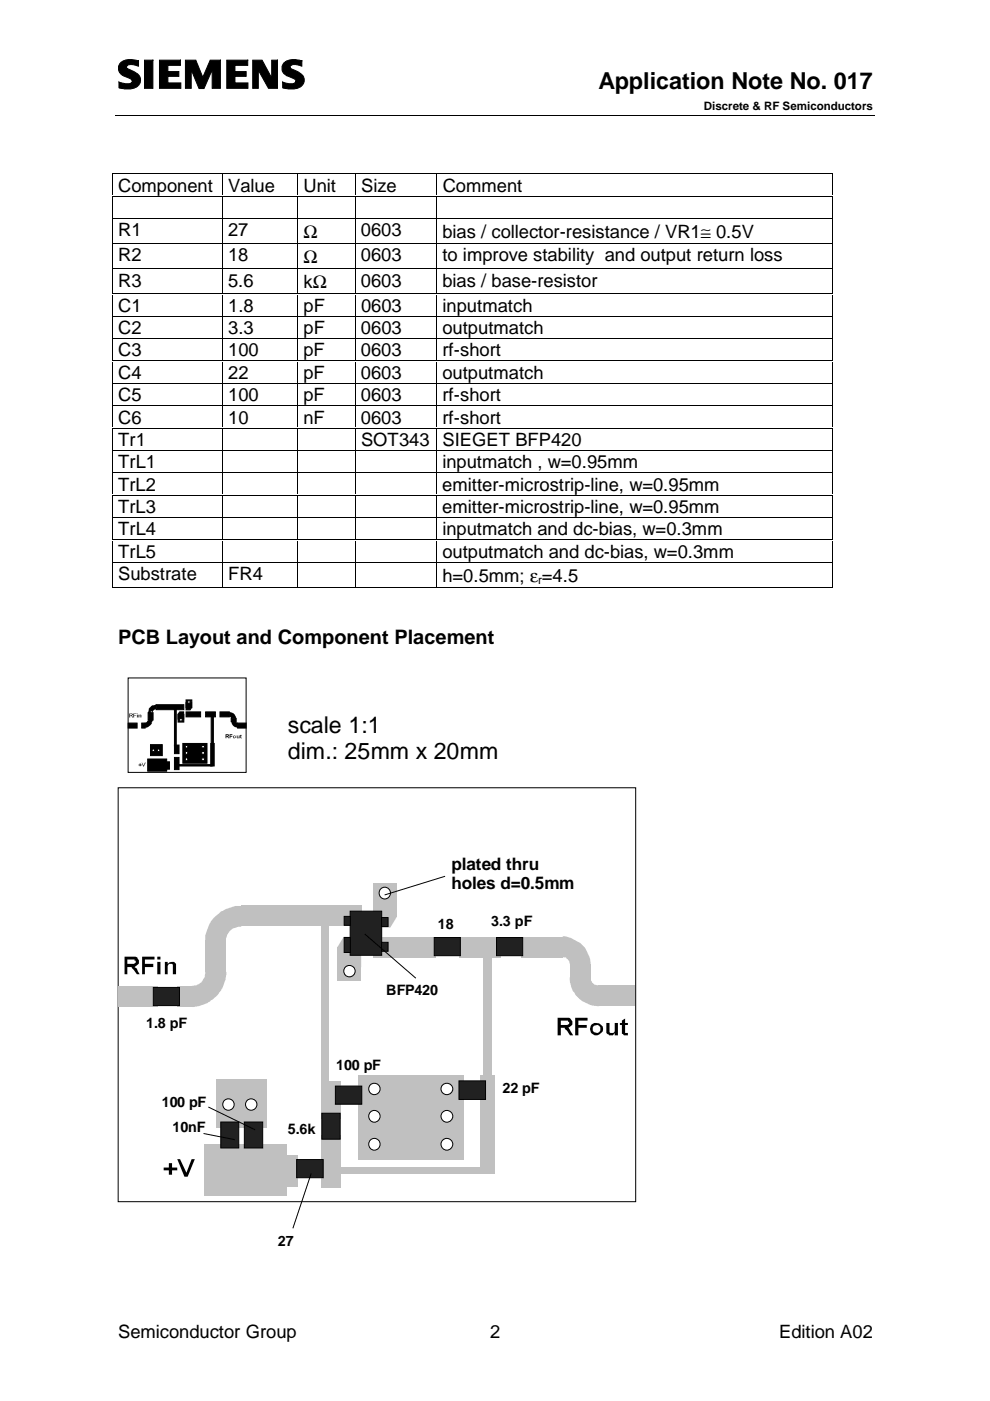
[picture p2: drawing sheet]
<svg xmlns="http://www.w3.org/2000/svg" width="210mm" height="297mm" viewBox="0 0 210 297" stroke-linecap="round" stroke-linejoin="round" font-family="sans-serif">
<path d="M25.6 13.3l.6-.4 1-.3 2.2 .3v1.1l-1-.3h-1l-.6 .3v.4l2.4 1.3 .5 .8 .1 .7a2.09 2.09 0 0 1-2.1 1.7h-1.3l-1.2-.3v-1.2l1.3 .4 1.1-.1a.52 .52 0 0 0 .5-.5 .52 .52 0 0 0-.4-.5l-1.8-.7-.7-.9a1.45 1.45 0 0 1 .3-1.7zM30.6 12.8h1.8v5.9h-1.8zM33.8 12.8h4.5v1.1h-2.7v1.3h2.3v1h-2.3v1.4h2.7v1.1h-4.5zM39.3 12.8h2.2l1.5 3.6 1.6-3.6h2.1v5.9h-1.7v-3.9l-1.7 4h-1.1l-1.7-4v3.9h-1.2zM48.1 12.8h4.4v1.1h-2.7v1.3h2.4v1h-2.4v1.4h2.8v1.1h-4.5zM53.6 12.8h2l2 3.7v-3.7h1.2v5.9h-1.9l-2.1-3.8v3.8h-1.2zM60.2 13.3l.6-.4 1.1-.3 2.1 .3v1.1l-.9-.3h-1l-.6 .3v.4l2.4 1.3 .5 .6 .1 .9a2.11 2.11 0 0 1-2.1 1.7h-1.3l-1.2-.3v-1.2l1.3 .4h1l.4-.3 .2-.3-.4-.5-1.7-.7-.6-.4-.3-.6a1.82 1.82 0 0 1 .4-1.7z" fill-rule="evenodd" fill="#000"/>
<g fill="none" stroke="#000" stroke-width=".21">
<path d="M25.6 13.3l.6-.4 1-.3 2.2 .3v1.1l-1-.3h-1l-.6 .3v.4l2.4 1.3 .5 .8 .1 .7a2.09 2.09 0 0 1-2.1 1.7h-1.3l-1.2-.3v-1.2l1.3 .4 1.1-.1a.52 .52 0 0 0 .5-.5 .52 .52 0 0 0-.4-.5l-1.8-.7-.7-.9a1.45 1.45 0 0 1 .3-1.7zM30.6 12.8h1.8v5.9h-1.8zM33.8 12.8h4.5v1.1h-2.7v1.3h2.3v1h-2.3v1.4h2.7v1.1h-4.5zM39.3 12.8h2.2l1.5 3.6 1.6-3.6h2.1v5.9h-1.7v-3.9l-1.7 4h-1.1l-1.7-4v3.9h-1.2zM48.1 12.8h4.4v1.1h-2.7v1.3h2.4v1h-2.4v1.4h2.8v1.1h-4.5zM53.6 12.8h2l2 3.7v-3.7h1.2v5.9h-1.9l-2.1-3.8v3.8h-1.2zM60.2 13.3l.6-.4 1.1-.3 2.1 .3v1.1l-.9-.3h-1l-.6 .3v.4l2.4 1.3 .5 .6 .1 .9a2.11 2.11 0 0 1-2.1 1.7h-1.3l-1.2-.3v-1.2l1.3 .4h1l.4-.3 .2-.3-.4-.5-1.7-.7-.6-.4-.3-.6a1.82 1.82 0 0 1 .4-1.7zM23.8 37v4.4M24 36.8h23M24.5 24.5h161M47.1 37v4.4M47.3 36.8h15.6"/>
<path d="M63 37v4.4M63.2 36.8h11.9M75.3 37v4.4M75.4 36.8h17M92.6 37v4.4M92.7 36.8h83.6M176.5 37v4.4M23.8 41.7v4.5M23.8 46.5v5M23.8 51.8v5M23.8 57.1v5.1M24 41.6h23"/>
<path d="M24 46.3h23M24 51.6h23M24 57h23M47.1 41.7v4.5M47.1 46.5v5M47.1 51.8v5M47.1 57.1v5.1M47.3 41.6h15.6M47.3 46.3h15.6M47.3 51.6h15.6M47.3 57h15.6M63 41.7v4.5"/>
<path d="M63 46.5v5M63 51.8v5M63 57.1v5.1M63.2 41.6h11.9M63.2 46.3h11.9M63.2 51.6h11.9M63.2 57h11.9M75.3 41.7v4.5M75.3 46.5v5M75.3 51.8v5M75.3 57.1v5.1M75.4 41.6h17"/>
<path d="M75.4 46.3h17M75.4 51.6h17M75.4 57h17M92.6 41.7v4.5M92.6 46.5v5M92.6 51.8v5M92.6 57.1v5.1M92.7 41.6h83.6M92.7 46.3h83.6M92.7 51.6h83.6M92.7 57h83.6M176.5 41.7v4.5"/>
<path d="M176.5 46.5v5M176.5 51.8v5M176.5 57.1v5.1M23.8 62.5v4.4M23.8 67.2v4.4M23.8 71.9v4.5M23.8 76.7v4.4M24 62.3h23M24 67.1h23M24 71.8h23M24 76.5h23M47.1 62.5v4.4"/>
<path d="M47.1 67.2v4.4M47.1 71.9v4.5M47.1 76.7v4.4M47.3 62.3h15.6M47.3 67.1h15.6M47.3 71.8h15.6M47.3 76.5h15.6M63 62.5v4.4M63 67.2v4.4M63 71.9v4.5M63 76.7v4.4M63.2 62.3h11.9"/>
<path d="M63.2 67.1h11.9M63.2 71.8h11.9M63.2 76.5h11.9M75.3 62.5v4.4M75.3 67.2v4.4M75.3 71.9v4.5M75.3 76.7v4.4M75.4 62.3h17M75.4 67.1h17M75.4 71.8h17M75.4 76.5h17M92.6 62.5v4.4"/>
<path d="M92.6 67.2v4.4M92.6 71.9v4.5M92.6 76.7v4.4M92.7 62.3h83.6M92.7 67.1h83.6M92.7 71.8h83.6M92.7 76.5h83.6M176.5 62.5v4.4M176.5 67.2v4.4M176.5 71.9v4.5M176.5 76.7v4.4M23.8 81.4v4.5"/>
<path d="M23.8 86.2v4.4M23.8 90.9v4.5M23.8 95.6v4.5M24 81.3h23M24 86h23M24 90.8h23M24 95.5h23M47.1 81.4v4.5M47.1 86.2v4.4M47.1 90.9v4.5M47.1 95.6v4.5M47.3 81.3h15.6"/>
<path d="M47.3 86h15.6M47.3 90.8h15.6M47.3 95.5h15.6M63 81.4v4.5M63 86.2v4.4M63 90.9v4.5M63 95.6v4.5M63.2 81.3h11.9M63.2 86h11.9M63.2 90.8h11.9M63.2 95.5h11.9M75.3 81.4v4.5"/>
<path d="M75.3 86.2v4.4M75.3 90.9v4.5M75.3 95.6v4.5M75.4 81.3h17M75.4 86h17M75.4 90.8h17M75.4 95.5h17M92.6 81.4v4.5M92.6 86.2v4.4M92.6 90.9v4.5M92.6 95.6v4.5M92.7 81.3h83.6"/>
<path d="M92.7 86h83.6M92.7 90.8h83.6M92.7 95.5h83.6M176.5 81.4v4.5M176.5 86.2v4.4M176.5 90.9v4.5M176.5 95.6v4.5M23.8 100.4v4.4M23.8 105.1v4.5M23.8 109.9v4.4M23.8 114.6v4.5M23.8 119.4v5"/>
<path d="M24 100.2h23M24 105h23M24 109.7h23M24 114.5h23M24 119.2h23M47.1 100.4v4.4M47.1 105.1v4.5M47.1 109.9v4.4M47.1 114.6v4.5M47.1 119.4v5M47.3 100.2h15.6M47.3 105h15.6"/>
<path d="M47.3 109.7h15.6M47.3 114.5h15.6M47.3 119.2h15.6M63 100.4v4.4M63 105.1v4.5M63 109.9v4.4M63 114.6v4.5M63 119.4v5M63.2 100.2h11.9M63.2 105h11.9M63.2 109.7h11.9M63.2 114.5h11.9"/>
<path d="M63.2 119.2h11.9M75.3 100.4v4.4M75.3 105.1v4.5M75.3 109.9v4.4M75.3 114.6v4.5M75.3 119.4v5M75.4 100.2h17M75.4 105h17M75.4 109.7h17M75.4 114.5h17M75.4 119.2h17M92.6 100.4v4.4"/>
<path d="M92.6 105.1v4.5M92.6 109.9v4.4M92.6 114.6v4.5M92.6 119.4v5M92.7 100.2h83.6M92.7 105h83.6M92.7 109.7h83.6M92.7 114.5h83.6M92.7 119.2h83.6M176.5 100.4v4.4M176.5 105.1v4.5M176.5 109.9v4.4"/>
<path d="M176.5 114.6v4.5M176.5 119.4v5M24 124.5h23M47.3 124.5h15.6M63.2 124.5h11.9M75.4 124.5h17M92.7 124.5h83.6M27.2 143.7h25v20.1h-25z"/>
</g>
<g fill="#000">
<path d="M23.7 36.7h.2v.2h-.2zM47 36.7h.2v.2h-.2zM62.9 36.7h.3v.2h-.3zM75.2 36.7h.2v.2h-.2zM92.4 36.7h.3v.2h-.3zM176.4 36.7h.2v.2h-.2zM23.7 41.5h.2v.2h-.2zM23.7 46.2h.2v.2h-.2zM23.7 51.5h.2v.2h-.2zM23.7 56.9h.2v.2h-.2zM47 41.5h.2v.2h-.2zM47 46.2h.2v.2h-.2z"/>
<path d="M47 51.5h.2v.2h-.2zM47 56.9h.2v.2h-.2zM62.9 41.5h.3v.2h-.3zM62.9 46.2h.3v.2h-.3zM62.9 51.5h.3v.2h-.3zM62.9 56.9h.3v.2h-.3zM75.2 41.5h.2v.2h-.2zM75.2 46.2h.2v.2h-.2zM75.2 51.5h.2v.2h-.2zM75.2 56.9h.2v.2h-.2zM92.4 41.5h.3v.2h-.3zM92.4 46.2h.3v.2h-.3z"/>
<path d="M92.4 51.5h.3v.2h-.3zM92.4 56.9h.3v.2h-.3zM176.4 41.5h.2v.2h-.2zM176.4 46.2h.2v.2h-.2zM176.4 51.5h.2v.2h-.2zM176.4 56.9h.2v.2h-.2zM23.7 62.2h.2v.2h-.2zM23.7 66.9h.2v.3h-.2zM23.7 71.7h.2v.2h-.2zM23.7 76.4h.2v.2h-.2zM47 62.2h.2v.2h-.2zM47 66.9h.2v.3h-.2z"/>
<path d="M47 71.7h.2v.2h-.2zM47 76.4h.2v.2h-.2zM62.9 62.2h.3v.2h-.3zM62.9 66.9h.3v.3h-.3zM62.9 71.7h.3v.2h-.3zM62.9 76.4h.3v.2h-.3zM75.2 62.2h.2v.2h-.2zM75.2 66.9h.2v.3h-.2zM75.2 71.7h.2v.2h-.2zM75.2 76.4h.2v.2h-.2zM92.4 62.2h.3v.2h-.3zM92.4 66.9h.3v.3h-.3z"/>
<path d="M92.4 71.7h.3v.2h-.3zM92.4 76.4h.3v.2h-.3zM176.4 62.2h.2v.2h-.2zM176.4 66.9h.2v.3h-.2zM176.4 71.7h.2v.2h-.2zM176.4 76.4h.2v.2h-.2zM23.7 81.2h.2v.2h-.2zM23.7 85.9h.2v.2h-.2zM23.7 90.7h.2v.2h-.2zM23.7 95.4h.2v.2h-.2zM47 81.2h.2v.2h-.2zM47 85.9h.2v.2h-.2z"/>
<path d="M47 90.7h.2v.2h-.2zM47 95.4h.2v.2h-.2zM62.9 81.2h.3v.2h-.3zM62.9 85.9h.3v.2h-.3zM62.9 90.7h.3v.2h-.3zM62.9 95.4h.3v.2h-.3zM75.2 81.2h.2v.2h-.2zM75.2 85.9h.2v.2h-.2zM75.2 90.7h.2v.2h-.2zM75.2 95.4h.2v.2h-.2zM92.4 81.2h.3v.2h-.3zM92.4 85.9h.3v.2h-.3z"/>
<path d="M92.4 90.7h.3v.2h-.3zM92.4 95.4h.3v.2h-.3zM176.4 81.2h.2v.2h-.2zM176.4 85.9h.2v.2h-.2zM176.4 90.7h.2v.2h-.2zM176.4 95.4h.2v.2h-.2zM23.7 100.1h.2v.2h-.2zM23.7 104.9h.2v.2h-.2zM23.7 109.6h.2v.2h-.2zM23.7 114.4h.2v.2h-.2zM23.7 119.1h.2v.2h-.2zM47 100.1h.2v.2h-.2z"/>
<path d="M47 104.9h.2v.2h-.2zM47 109.6h.2v.2h-.2zM47 114.4h.2v.2h-.2zM47 119.1h.2v.2h-.2zM62.9 100.1h.3v.2h-.3zM62.9 104.9h.3v.2h-.3zM62.9 109.6h.3v.2h-.3zM62.9 114.4h.3v.2h-.3zM62.9 119.1h.3v.2h-.3zM75.2 100.1h.2v.2h-.2zM75.2 104.9h.2v.2h-.2zM75.2 109.6h.2v.2h-.2z"/>
<path d="M75.2 114.4h.2v.2h-.2zM75.2 119.1h.2v.2h-.2zM92.4 100.1h.3v.2h-.3zM92.4 104.9h.3v.2h-.3zM92.4 109.6h.3v.2h-.3zM92.4 114.4h.3v.2h-.3zM92.4 119.1h.3v.2h-.3zM176.4 100.1h.2v.2h-.2zM176.4 104.9h.2v.2h-.2zM176.4 109.6h.2v.2h-.2zM176.4 114.4h.2v.2h-.2zM176.4 119.1h.2v.2h-.2z"/>
<path d="M23.7 124.4h.2v.2h-.2zM47 124.4h.2v.2h-.2zM62.9 124.4h.3v.2h-.3zM75.2 124.4h.2v.2h-.2zM92.4 124.4h.3v.2h-.3zM176.4 124.4h.2v.2h-.2z"/>
</g>
<g fill="#000" stroke="#000" stroke-width=".21">
<path d="M39.4 149h1.2v1l-.3 .5h-.9z" fill-rule="evenodd"/>
<path d="M39.4 148.4h1.3v1.6h-1.3z" fill-rule="evenodd"/>
</g>
<circle cx="40" cy="148.8" r=".29" fill="#fff" stroke="#000" stroke-width=".21"/>
<g fill="#000" stroke="#000" stroke-width=".21">
<path d="M27.2 153.3h1.9v1.1h-1.9z" fill-rule="evenodd"/>
<path d="M30 153.3h.8v1.1h-.8z" fill-rule="evenodd"/>
<path d="M31.4 151.1h1.1v1.6h-1.1z" fill-rule="evenodd"/>
<path d="M31.9 157.9h2.5v2.3h-2.5z" fill-rule="evenodd"/>
<path d="M33.1 149.4h5.9v1.1h-5.9z" fill-rule="evenodd"/>
<path d="M37 150.3h.4v7.9h-.4z" fill-rule="evenodd"/>
<path d="M37 158h1v1.8h-1z" fill-rule="evenodd"/>
<path d="M37.8 151.4h1.2v1.7h-1.2z" fill-rule="evenodd"/>
<path d="M38.8 157.6h5.1v4.2h-5.1z" fill-rule="evenodd"/>
<path d="M38.1 150.9h.8v1.6h-1.1v-1.1z" fill-rule="evenodd"/>
<path d="M39.4 150.9h3.1v1.1h-3.1z" fill-rule="evenodd"/>
<path d="M43.6 150.9h2.1v1.1h-2.1z" fill-rule="evenodd"/>
<path d="M44.8 151.9h.4v10.3h-.4z" fill-rule="evenodd"/>
<path d="M50.4 153.3h1.8v1.1h-1.8z" fill-rule="evenodd"/>
<path d="M31.3 160.9h4v2.6h-4z" fill-rule="evenodd"/>
<path d="M34.9 161.5h1v1.6h-1z" fill-rule="evenodd"/>
<path d="M37 160.6h1v2.6h-1z" fill-rule="evenodd"/>
<path d="M37.3 162.1h7.7v.3h-7.7z" fill-rule="evenodd"/>
</g>
<g fill="#000">
<path d="M27.4 151.3l.7 .1 .1 .1-.3 .2 .3 .4h-.2l-.2-.4h-.2v.4h-.2zM27.6 151.4v.2l.4-.1-.1-.1z" fill-rule="evenodd"/>
<path d="M28.3 151.3h.6l-.5 .1v.2h.5l-.5 .1v.4h-.1z" fill-rule="evenodd"/>
<path d="M29 151.3l.2 .1zM29 151.5h.2v.6h-.2z" fill-rule="evenodd"/>
<path d="M29.4 151.5l.6 .1v.5h-.2v-.5l-.3 .1v.4h-.1z" fill-rule="evenodd"/>
<path d="M47.8 155.7l.7 .1 .1 .1-.3 .3 .3 .3-.4-.3h-.2v.3h-.2zM48 155.8v.2h.4l-.1-.2z" fill-rule="evenodd"/>
<path d="M48.7 155.7h.6v.1h-.5v.2h.5v.2h-.5v.3h-.1z" fill-rule="evenodd"/>
<path d="M49.4 156.1l.3-.2 .2 .1 .1 .3-.1 .1-.4 .1zM49.6 156.1l-.1 .2 .3 .1 .1-.1-.1-.3z" fill-rule="evenodd"/>
<path d="M50.2 155.9h.2v.5h.2v-.5h.2v.6l-.6-.1z" fill-rule="evenodd"/>
<path d="M51 155.8h.1v.1h.2l-.2 .1v.4l.2 .1-.3-.1z" fill-rule="evenodd"/>
<path d="M29.4 162.1h.2v-.2h.2v.2h.2v.2l-.4 .2z" fill-rule="evenodd"/>
<path d="M30 161.7l.5 .7 .2-.7h.2l-.4 .8z" fill-rule="evenodd"/>
</g>
<path d="M30.7 153.2l.4-.1 .4-.4v-.2l-.1 .1h1l-.2 .9-.8 .7-.4 .1h-.3zM32 149.8l.3-.3v.2l.8-.3v1l-.1-.1-.6 .4 .2-.1-.4 .4 .2 .2-.4-.5v1l-.6-.5 .3-.9h-.2z" fill="#000"/>
<circle cx="38.3" cy="152.6" r=".3" fill="#fff" stroke="#000" stroke-width=".21"/>
<path d="M46.6 150.9h2v1.1h-2z" fill-rule="evenodd" fill="#000" stroke="#000" stroke-width=".21"/>
<g fill="#fff" stroke="#000" stroke-width=".21">
<circle cx="39.5" cy="159.6" r=".3"/>
<circle cx="32.5" cy="159.1" r=".29"/>
<circle cx="33.6" cy="159.1" r=".29"/>
</g>
<path d="M44.7 157.6h.7v4.8h-.7z" fill-rule="evenodd" fill="#000" stroke="#000" stroke-width=".21"/>
<g fill="#fff" stroke="#000" stroke-width=".21">
<circle cx="39.5" cy="158.3" r=".29"/>
<circle cx="43.1" cy="159.6" r=".32"/>
<circle cx="43.1" cy="158.3" r=".3"/>
<circle cx="43.1" cy="161" r=".32"/>
<circle cx="39.5" cy="161" r=".3"/>
</g>
<path d="M48.6 150.9l.8 .4v-.2l.5 .5-.2-.1 .3 .5v.3h-1l-.1-.1h.2l-.3-.3-.2-.1v.2zM49 152.9h1h-.1l.1 .2 .4 .1v1h-.6l-.4-.4z" fill="#000"/>
<path d="M49 152.3h1.1v.7h-1.1z" fill-rule="evenodd" fill="#000" stroke="#000" stroke-width=".21"/>
<path d="M25.1 167h109.7v87.8h-109.7z" fill="none" stroke="#000" stroke-width=".21"/>
<path d="M79.1 190.1h5v4.4l-1.3 2.2h-3.7z" fill-rule="evenodd" fill="#c0c0c0"/>
<path d="M79.1 187.3h5v7.2h-5z" fill="#c0c0c0"/>
<circle cx="81.6" cy="189.3" r="1.23" fill="#fff" stroke="#000" stroke-width=".21"/>
<g fill="#c0c0c0">
<path d="M51 192h25.7v4.4h-25.7z"/>
<path d="M79.1 198.6h13.3v4.4h-13.3z"/>
<path d="M97.3 198.6h8.8v4.4h-8.8z"/>
<path d="M68.1 195.7h1.7v34.5h-1.7z"/>
<path d="M102.5 202.8h1.8v44.7h-1.8z"/>
<path d="M68.1 229.3h4.1v7.9h-4.1z"/>
<path d="M75.9 228h22.3v17.9h-22.3z"/>
<path d="M68.1 240.8h4.1v11.1h-4.1z"/>
<path d="M69.8 247.5h33.2v1.4h-33.2z"/>
<path d="M43.3 242.5h17.5v11h-17.5z"/>
<path d="M59.1 244.9h4.1v6.8h-4.1z"/>
<path d="M45.9 228.9h10.7v10.3h-10.7z"/>
<path d="M25.1 209.1h8.2v4.4h-8.2z"/>
<path d="M126.9 208.9h7.7v4.4h-7.7z"/>
<path d="M43.6 199.4h4.4v6.7h-4.4z"/>
</g>
<g fill="#000">
<path d="M26.4 202.8h2.4a1.55 1.55 0 0 1 .7 1.5l-1 .7 .5 .4 .6 1.2h-.6l-1.1-1.6h-.9v1.6h-.6zM27 203.4v1h1.4l.4-.3v-.4h-.3v-.3z" fill-rule="evenodd"/>
<path d="M30.1 202.8h2.7v.6h-2.1v1h1.8v.6h-1.8v1.6h-.6z" fill-rule="evenodd"/>
<path d="M33.3 202.8h.7v.6h-.7zM33.3 203.9h.7v2.7h-.7z" fill-rule="evenodd"/>
<path d="M35 203.9h.5v.5a1.14 1.14 0 0 1 1.8 0v2.2h-.6v-2.1l-.2-.1h-.7l-.3 .4v1.8h-.5z" fill-rule="evenodd"/>
<path d="M118.2 215.8h2.5a1.55 1.55 0 0 1 .7 1.4l-1 .7h.2l.9 1.6h-.6l-.6-.9-.5-.4v-.3h-.9v1.6h-.7zM118.9 216.4v.9h1.4l.4-.2v-.5h-.3v-.2z" fill-rule="evenodd"/>
<path d="M122 215.8h2.6v.6h-2v.9h1.8v.6h-1.8v1.6h-.6z" fill-rule="evenodd"/>
<path d="M125.4 217.2a1.44 1.44 0 0 1 1.8-.2 1.44 1.44 0 0 1 .6 1.7 1.44 1.44 0 0 1-2.5 .1l-.2-.6zM125.9 217.5a1.03 1.03 0 0 0 0 1.3l.8 .2 .6-.5v-.7l-.3-.3-.3-.2z" fill-rule="evenodd"/>
<path d="M128.6 216.9h.6v1.9l.2 .2h.7l.1-.2 .1-1.9h.7v2.6h-.7v-.5l-.4 .5h-.8l-.5-.5z" fill-rule="evenodd"/>
<path d="M131.9 216.4l.6-.4v.9h.6v.4h-.6v1.7h.6v.5h-.8l-.4-.3v-1.9h-.5v-.4h.5z" fill-rule="evenodd"/>
<path d="M34.7 247.5h1.1v-.9h.7v.9h1.1v.6h-1.1v1h-.7v-1h-1.1z" fill-rule="evenodd"/>
<path d="M37.6 245.8h.6l1.3 2.8 1.1-2.8h.7l-1.5 3.7h-.7z" fill-rule="evenodd"/>
</g>
<g fill="#c0c0c0">
<path d="M45.2 194.7l1.6-1.4 .5-.2a5.2 5.2 0 0 1 3.8-1v4.4v-4.4v4.4h-.6l-1 .3 .1-.1-.8 .6-.6 .9-.3 1.3h-4.4a7.2 7.2 0 0 1 1.7-4.8z"/>
<path d="M40.5 209.1l1.1-.2 1.1-.6 .7-1.1 .2-1.2 4.4 .1-.2 1.6-.7 1.8-.5 .8a8.4 8.4 0 0 1-2.6 2.4l-1.8 .6-1.7 .2z"/>
<path d="M37.6 209.1h3.2v4.4h-3.2z"/>
<path d="M71.5 200.7h5.1v7.2h-5.1z"/>
</g>
<path d="M72.9 198.6h3.7v6.5h-5.1v-4.3z" fill-rule="evenodd" fill="#c0c0c0"/>
<circle cx="74.1" cy="205.9" r="1.21" fill="#fff" stroke="#000" stroke-width=".21"/>
<path d="M110.4 198.6h8.8v4.4h-8.8z" fill="#c0c0c0"/>
<g fill="#fff" stroke="#000" stroke-width=".21">
<circle cx="79.4" cy="236.7" r="1.23"/>
<circle cx="48.4" cy="234.2" r="1.21"/>
<circle cx="53.3" cy="234.2" r="1.21"/>
</g>
<path d="M101.8 228.1h3v20.8h-3z" fill="#c0c0c0"/>
<g fill="#fff" stroke="#000" stroke-width=".21">
<circle cx="79.4" cy="230.9" r="1.21"/>
<circle cx="94.8" cy="236.7" r="1.25"/>
<circle cx="94.8" cy="230.9" r="1.23"/>
<circle cx="94.8" cy="242.6" r="1.25"/>
<circle cx="79.4" cy="242.6" r="1.23"/>
</g>
<g fill="#c0c0c0">
<path d="M120.8 207.2h4.4l.2 1.1-.2-.6 .4 .7-.1-.1 .4 .4 1 .2v4.4v-4.4v4.4l-1.4-.1a6.2 6.2 0 0 1-4.5-4.2z"/>
<path d="M119.2 198.5l1.7 .3 2.2 1.3v-.1a6.4 6.4 0 0 1 1.9 2.9l.3 1.7h-4.4v.1l-.1-.8-.8-.9-.8-.1z"/>
<path d="M120.9 204.4h4.4v3.3h-4.4z"/>
</g>
<g fill="#212121" stroke="#000" stroke-width=".21">
<path d="M32.5 209.4h5.5v3.8h-5.5z" fill-rule="evenodd"/>
<path d="M92.1 198.8h5.5v3.8h-5.5z" fill-rule="evenodd"/>
<path d="M105.3 198.8h5.5v3.8h-5.5z" fill-rule="evenodd"/>
<path d="M97.3 229.2h5.6v3.9h-5.6z" fill-rule="evenodd"/>
<path d="M71.1 230.3h5.6v3.8h-5.6z" fill-rule="evenodd"/>
<path d="M68.2 236h3.9v5.5h-3.9z" fill-rule="evenodd"/>
<path d="M46.8 237.9h3.8v5.5h-3.8z" fill-rule="evenodd"/>
<path d="M51.8 237.9h3.9v5.5h-3.9z" fill-rule="evenodd"/>
<path d="M62.9 245.8h5.6v3.9h-5.6z" fill-rule="evenodd"/>
<path d="M74.2 193.2h6.7v9.3h-6.7z" fill-rule="evenodd"/>
<path d="M80.9 194.5h1.4v1.9h-1.4z" fill-rule="evenodd"/>
<path d="M80.9 199.8h1.4v1.9h-1.4z" fill-rule="evenodd"/>
<path d="M73 194.3h1.3v1.9h-1.3z" fill-rule="evenodd"/>
<path d="M73 198.8h1.3v3.1h-1.3z" fill-rule="evenodd"/>
</g>
<path d="M77.4 198.1l10.7 9.2M94.3 185.8l-12.6 3.9M44.3 234.8l9.7 4.7M43.3 240.3l6.4 1.3M65.9 248.9l-3.8 11.4" fill="none" stroke="#000" stroke-width=".21"/>
<text font-size="5" x="126.9" y="18.9">Application Note No. 017</text>
<g font-size="4.9">
<text x="61" y="155.3">scale 1:1</text>
<text x="61" y="160.9">dim.: 25mm x 20mm</text>
</g>
<text font-size="4.2" x="25.1" y="136.5">PCB Layout and Component Placement</text>
<g font-size="3.9">
<text x="25.1" y="40.6">Component</text>
<text x="48.4" y="40.6">Value</text>
<text x="64.4" y="40.6">Unit</text>
<text x="76.6" y="40.6">Size</text>
<text x="93.9" y="40.6">Comment</text>
<text x="25.1" y="50.1">R1</text>
<text x="48.4" y="50.1">27</text>
<text x="64.3" y="50.4">Ω</text>
<text x="76.5" y="50.1">0603</text>
<text x="93.8" y="50.4">bias / collector-resistance / VR1≅ 0.5V</text>
<text x="25.1" y="55.4">R2</text>
<text x="48.4" y="55.4">18</text>
<text x="64.3" y="55.7">Ω</text>
<text x="76.5" y="55.4">0603</text>
<text x="93.8" y="55.4">to improve stability and output return loss</text>
<text x="25.1" y="60.8">R3</text>
<text x="48.4" y="60.8">5.6</text>
<text x="64.3" y="61.1">kΩ</text>
<text x="76.5" y="60.8">0603</text>
<text x="93.8" y="60.8">bias / base-resistor</text>
<text x="25.1" y="66.1">C1</text>
<text x="25.1" y="70.8">C2</text>
<text x="48.4" y="70.8">3.3</text>
<text x="48.4" y="66.1">1.8</text>
<text x="64.3" y="70.8">pF</text>
<text x="64.4" y="66.1">pF</text>
<text x="76.5" y="70.8">0603</text>
<text x="76.6" y="66.1">0603</text>
<text x="93.8" y="70.8">outputmatch</text>
<text x="93.8" y="66.1">inputmatch</text>
<text x="25.1" y="75.6">C3</text>
<text x="48.4" y="75.6">100</text>
<text x="64.3" y="75.6">pF</text>
<text x="76.5" y="75.6">0603</text>
<text x="93.8" y="75.6">rf-short</text>
<text x="25.1" y="80.3">C4</text>
<text x="48.4" y="80.3">22</text>
<text x="64.3" y="80.3">pF</text>
<text x="76.5" y="80.3">0603</text>
<text x="93.8" y="80.3">outputmatch</text>
<text x="25.1" y="85.1">C5</text>
<text x="25.1" y="89.8">C6</text>
<text x="48.4" y="85.1">100</text>
<text x="48.4" y="89.8">10</text>
<text x="64.3" y="85.1">pF</text>
<text x="64.3" y="89.8">nF</text>
<text x="76.5" y="85.1">0603</text>
<text x="76.5" y="89.8">0603</text>
<text x="93.8" y="85.1">rf-short</text>
<text x="93.8" y="89.8">rf-short</text>
<text x="25.1" y="94.5">Tr1</text>
<text x="76.5" y="94.5">SOT343</text>
<text x="93.8" y="94.5">SIEGET BFP420</text>
<text x="25.1" y="99.3">TrL1</text>
<text x="93.8" y="99.3">inputmatch , w=0.95mm</text>
<text x="25.1" y="104">TrL2</text>
<text x="93.8" y="104">emitter-microstrip-line, w=0.95mm</text>
<text x="25.1" y="108.8">TrL3</text>
<text x="25.1" y="113.5">TrL4</text>
<text x="93.8" y="108.8">emitter-microstrip-line, w=0.95mm</text>
<text x="93.8" y="113.5">inputmatch and dc-bias, w=0.3mm</text>
<text x="25.1" y="118.3">TrL5</text>
<text x="93.8" y="118.3">outputmatch and dc-bias, w=0.3mm</text>
<text x="25.1" y="123">Substrate</text>
<text x="48.4" y="123">FR4</text>
<text x="93.8" y="123.3">h=0.5mm; ε =4.5</text>
<text x="25.1" y="283.7">Semiconductor Group</text>
<text x="103.9" y="283.7">2</text>
<text x="165.2" y="283.7">Edition A02</text>
</g>
<g font-size="3.6">
<text x="95.7" y="184.5">plated thru</text>
<text x="95.7" y="188.5">holes d=0.5mm</text>
</g>
<g font-size="3">
<text x="92.8" y="197">18</text>
<text x="104.2" y="196.4">3.3 pF</text>
<text x="81.9" y="210.9">BFP420</text>
<text x="31" y="218">1.8 pF</text>
<text x="71.3" y="226.8">100 pF</text>
<text x="106.5" y="231.8">22 pF</text>
<text x="34.3" y="234.7">100 pF</text>
<text x="36.6" y="240">10nF</text>
<text x="61" y="240.4">5.6k</text>
<text x="58.9" y="264.2">27</text>
</g>
<g font-size="2.5">
<text x="149.2" y="23.4">Discrete &amp; RF Semiconductors</text>
<text x="114.1" y="123.8">r</text>
</g>
</svg>
